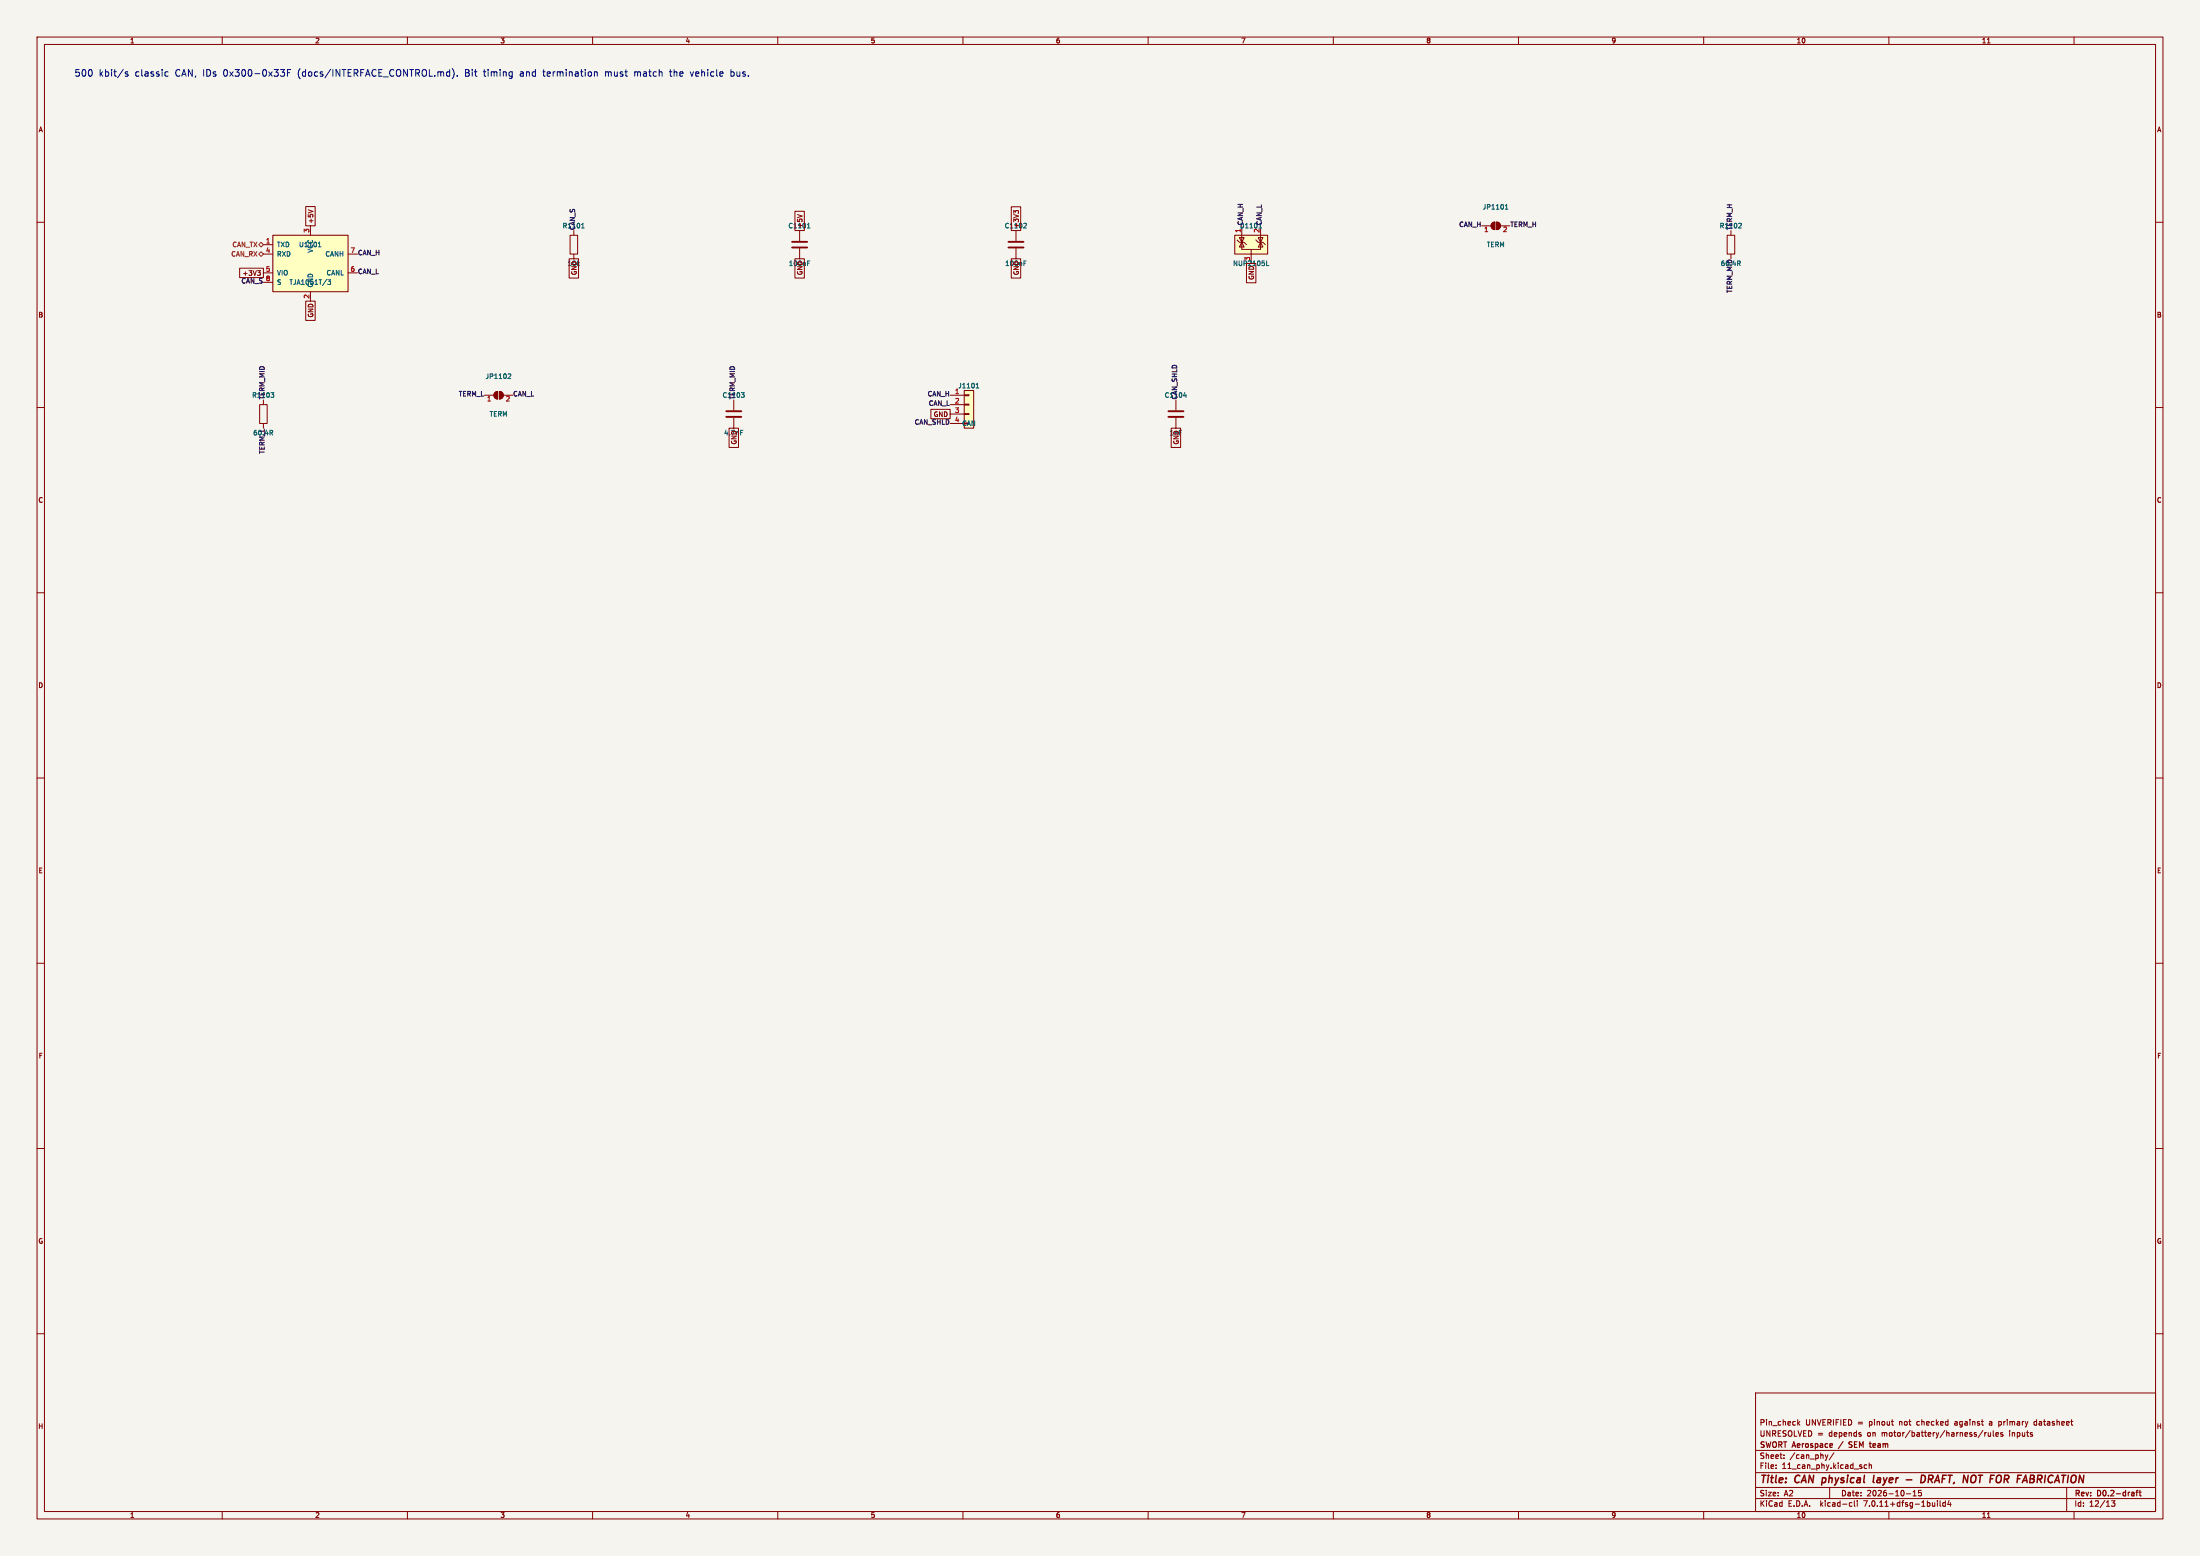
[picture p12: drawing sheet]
<svg xmlns="http://www.w3.org/2000/svg" width="594mm" height="420mm" viewBox="0 0 594 420" stroke-linecap="round" stroke-linejoin="round" font-family="sans-serif">
<path d="M0 0h594v420h-594z" fill="#f5f4ef" stroke="#f5f4ef" stroke-width=".27"/>
<g fill="none" stroke="#840000" stroke-width=".27">
<path d="M10 10h574v400h-574zM12 12h570v396h-570zM60 10v2M110 10v2M160 10v2M210 10v2M260 10v2M310 10v2M360 10v2M410 10v2M460 10v2M510 10v2"/>
<path d="M536.6 11.6h.7M560 10v2M10 60h2M82.5 55.8h2.6v5.2h-2.6zM83.2 56.6l1.3 .5M214.6 57h2.6v5.2h-2.6zM215.3 57.9l1.3 .4M273 55.8h2.6v6.4h-2.6zM274.2 57.2l-.5-.4v.8M274.2 57.1l.2-.3 .6 .3M404.1 59.9a1.02 1.02 0 0 1 1 1.1 1.02 1.02 0 0 1-1 1zM582 60h2"/>
<path d="M64.7 72.4h6.4v2.5h-6.4zM69.5 73.1h.8l-.4 .4M70.1 73.5l.2 .3-.2 .5M71.1 66h2.6M71.1 68.6h2.6M71.1 73.7h2.6M71.1 76.2h2.6M73.7 63.5h20.3v15.2h-20.3zM83.8 61v2.5M83.8 78.7v2.6M94 68.6h2.5M94 73.7h2.5"/>
<path d="M153.7 69.9h2.5v5.2h-2.5zM153.9 63.5h2.1v5.1h-2.1zM154.9 62.2v1.3M154.9 68.6v1.3M214.6 69.9h2.6v5.2h-2.6zM215.9 62.2v2.8M215.9 67.1v2.8M273 69.9h2.6v5.2h-2.6zM274.3 62.2v2.8M274.3 67.1v2.8M333.4 63.5h8.9v5.1h-8.9zM334 64.8l.6 .6h1.3l.6 .6"/>
<path d="M335.3 65.4v1.9h5.1v-1.9M335.3 65.4l.6 1.3h-1.3zM335.3 64.8v.6l.6-1.3h-1.3l.7 1.3M335.3 61v4.4M336.5 71.1h2.6v5.2h-2.6zM337.8 67.3v3.8M339.1 64.8l.6 .6h1.3l.6 .6M339.7 64.1h1.3l-.6 1.3zM340.4 65.4l.6 1.3h-1.3zM340.4 61v4.4M400 61h2.6M402.9 60.3l.7-.4v2.1a1.02 1.02 0 0 1-.9-.6 1.02 1.02 0 0 1 .2-1.1z"/>
<path d="M405.1 61h2.6M466.3 63.5h2.1v5.1h-2.1zM467.4 62.2v1.3M467.4 68.6v1.3M82.5 81.3h2.6v5.2h-2.6zM10 110h2M70.1 109.2h2v5.1h-2zM71.1 108v1.2M71.1 114.3v1.3M130.8 106.7h2.5M133.7 105.9l.7-.2v2a1.02 1.02 0 0 1-1-.7 1.02 1.02 0 0 1 .3-1.1zM134.9 105.7a1.02 1.02 0 0 1 1 1 1.02 1.02 0 0 1-1 1z"/>
<path d="M135.9 106.7h2.5M196.8 115.6h2.6v5.2h-2.6zM198.1 108v2.7M198.1 112.8v2.8M251.3 110.5h5.2v2.5h-5.2zM256.5 106.7h3.8M256.5 109.2h3.8M256.5 111.8h3.8M256.5 114.3h3.8M260.3 111.6h1.3v.3h-1.3zM260.3 109.1h1.3v.2h-1.3zM260.3 106.6h1.3v.2h-1.3z"/>
<path d="M260.3 105.4h2.6v10.2h-2.6zM316.2 115.6h2.6v5.2h-2.6zM317.5 108v2.7M317.5 112.8v2.8M582 110h2M10 160h2M582 160h2M10 210h2M582 210h2M10 260h2M582 260h2M10 310h2"/>
<path d="M582 310h2M10 360h2M474 376h108v32h-108zM582 360h2M474 397.5h108M474 391.5h108M479.5 396.2v.2M479.5 395.4v.2M481.7 393.5v.2M481.7 392.7v.2M485.4 383.2v1.5M485.5 384.1l.5 .6"/>
<path d="M486 383.7l-.6 .5M492.8 392.7l.4 1M493.2 393.7l-.2 .3M493.5 392.7l-.3 1M495.2 392.1l-1.3 1.9M502.5 387.2v.4M504 395.4h-.4l-.3 .3 .2 .6h.5M504.7 395.5l.5-.1 .1 1M504.7 394.9v1.5M510.7 383.7h.5M511.1 384.7h.1M535.4 386.1l-1.3 1.9"/>
<path d="M535.9 386.7v1M536.3 386.7l-.4 .3M536.8 386.7l.1 .9 .6-.1M537.2 384.2v.4M537.5 386.7v1M538.2 386.2v1.3l.2 .2M538.9 387.2l.7-.2-.1-.3h-.4l-.2 .2 .1 .7h.5M539.7 384.6l.4 .1M539.7 383.7v1.5M540.1 383.7h-.4M540.7 386.7h-.3l-.2 .2v.2l.5 .1v.4h-.5M549.7 383.7l-.5 .3v.5l.5 .2"/>
<path d="M60 408v2M110 408v2M160 408v2M210 408v2M260 408v2M310 408v2M360 408v2M410 408v2M460 408v2M474 404.5h108M474 401.5h108M494 401.5v3"/>
<path d="M499.6 405.6h.4M500 406.5l-.4 .1M500.7 405.1v1.3l.2 .2M501.5 405.1v.1M501.5 405.6v1M510 408v2M514.7 403.2h1.2M516.5 403.8h.9M516.5 402.7l.5-.4v1.5M518.7 402.3h-.7v.7l.7-.1v.7l-.2 .2-.5-.2M523.1 405.1v.1M523.1 405.6v1"/>
<path d="M523.8 405.1v1.3l.2 .2M525.2 405.6h-.4l-.3 .3 .2 .6h.5M525.2 405.1v1.5M526.2 405l-.3 1.1h.9M526.6 405.6v1M536.6 409.6h.7M558 401.5v6.5M560 408v2M570.1 405.1h.9l-.5 .5 .5 .2v.6l-.3 .2-.6-.2"/>
</g>
<path d="M497.6 389.1l-1.3 1.9M499.2 390.6h.7M500.1 389.2h-.6l-.3 .3 .1 .3 .6 .2M506.2 389.7l-.5 .2 .1 .7 .4 .1M506.4 390l-.7 .2M576.7 402.8h.6M577.3 402.3l-.4 .2v1.3M577.6 402.8h.5M577.8 402.3v1.3l.3 .2" fill="none" stroke="#840000" stroke-width=".3"/>
<path d="M506 398.2l-.2 1.7 .2 .3M514.7 399.4h1.5M518.8 398.2a1 1 0 0 1 1.1 .7 1 1 0 0 1-.5 1.2l-.8 .1zM520.7 399.2h.8M521.6 398.2h-.8l-.2 2M532.7 398.2h.4l.4 .3M533.4 399.5l-.1 .4-.4 .3M549.1 399.2l.1 .3-.1 .5M549.1 398.3l.2 .3-.2 .4" fill="none" stroke="#840000" stroke-width=".4"/>
<path d="M213.9 66.8h4M213.9 65.3h4M272.3 66.8h4.1M272.3 65.3h4.1M196.1 112.5h4.1M196.1 111h4.1M315.5 112.5h4M315.5 111h4" fill="none" stroke="#840000" stroke-width=".51"/>
<g fill="none" stroke="#006464" stroke-width=".27">
<path d="M406.4 56.5h.8M406.4 55.6l.4-.4v1.3M85.9 66.6h.8M86.1 65.7l.2-.4v1.3M88.5 75.5h.8l-.5 .5 .4 .1v.6h-.7M157 61.5h.8M157.1 60.6l.3-.3v1.2M218 61.5h.7M218 71h.5M218 70.4h.7M218.1 60.6l.2-.3v1.2M276.5 71h.4"/>
<path d="M276.5 70.4h.6M276.9 60.3l.2 .2v.3l-.8 .7h.8M340.3 60.3v1.2M342 71.7h.6M469.4 71.1l.5 .6M469.7 70.5v.5M469.9 60.3l.3 .2-.1 .3-.7 .7h.8M73.1 106h.8l-.4 .5M73.2 116.8l.4 .6M73.5 116.2v.6M73.7 106.5l.2 .2-.2 .6M137.4 100.9l.4 .1 .1 .3-.8 .9h.8"/>
<path d="M200 116.1h.6M200.1 106h.8l-.4 .5M200.7 106.5l.2 .2-.2 .6M263.6 104.7h.7M263.7 103.8l.2-.4v1.3M319.6 106.8h.8M320.2 106.4v.9"/>
</g>
<g fill="#ffffc2" stroke="#ffffc2" stroke-width=".27">
<path d="M333.4 63.5h8.9v5.1h-8.9z"/>
<path d="M260.3 105.4h2.6v10.2h-2.6z"/>
<path d="M73.7 63.5h20.3v15.2h-20.3z"/>
</g>
<g fill="#840000" stroke="#840000" stroke-width=".27">
<path d="M133.7 105.9l.7-.2v2a1.02 1.02 0 0 1-1-.7 1.02 1.02 0 0 1 .3-1.1z"/>
<path d="M134.9 105.7a1.02 1.02 0 0 1 1 1 1.02 1.02 0 0 1-1 1z"/>
<path d="M402.9 60.3l.7-.4v2.1a1.02 1.02 0 0 1-.9-.6 1.02 1.02 0 0 1 .2-1.1z"/>
<path d="M404.1 59.9a1.02 1.02 0 0 1 1 1.1 1.02 1.02 0 0 1-1 1z"/>
</g>
<path d="M69.8 68.6l.7-.7 .6 .7-.6 .6zM70.5 65.4l.6 .6-.6 .7-.7-.7z" fill="none" stroke="#725600" stroke-width=".27"/>
<g fill="none" stroke="#0000c2" stroke-width=".27">
<path d="M33.3 18.7l-1.5 2.3M34.5 19.5l-.4-.1-.3 .2 .1 .3 .6 .2v.4h-.7M44.7 19.5h.7M75.7 18.8h1.1l-.6 .7 .6 .1v.8l-.3 .2-.7-.1M77.6 19.6h.6M78.5 18.8h-.9v1.8M122.1 18.5a2.06 2.06 0 0 1 0 2.8M160.5 19.5l.3-.1 .4 .1 .1 1.1M160.5 19.4v1.2M180.7 19.4h.7M186.4 19.4l.4 1.2M197.4 18.8v1.8"/>
<path d="M197.9 19.4l-.5 .1M44.7 20.5h.7M123.5 20.4v.2M197.4 20.5l.5 .1"/>
</g>
<g font-size="2.8" fill="#840000">
<text x="475" y="400.9">Title:</text>
<text x="484.7" y="400.9">CAN physical</text>
<text x="507.4" y="400.9">layer</text>
<text x="521.9" y="400.9">DRAFT,</text>
<text x="534.1" y="400.9">NOT FOR</text>
<text x="550.3" y="400.9">FABRICATION</text>
</g>
<g font-size="2.5" fill="#0000c2">
<text x="20" y="20.9">500</text>
<text x="26.6" y="20.9">kbit/s</text>
<text x="36.4" y="20.9">classic</text>
<text x="47.3" y="20.9">CAN, IDs</text>
<text x="60.4" y="20.9">0x300-0x33F</text>
<text x="80.6" y="20.9">(docs/INTERFACE_CONTROL.md).</text>
<text x="125.9" y="20.9">Bit</text>
<text x="131" y="20.9">timing</text>
<text x="140.9" y="20.9">and</text>
<text x="147.2" y="20.9">termination</text>
<text x="164" y="20.9">must</text>
<text x="172" y="20.9">match</text>
<text x="181.7" y="20.9">the</text>
<text x="187.4" y="20.9">vehicle</text>
<text x="198.3" y="20.9">bus.</text>
</g>
<g font-size="2.1" fill="#840000">
<text x="475" y="388">UNRESOLVED =</text>
<text x="475" y="385">Pin_check</text>
<text x="487.4" y="385">UNVERIFIED</text>
<text x="493.8" y="388">depends</text>
<text x="501.6" y="385">=</text>
<text x="504.3" y="388">on</text>
<text x="504.8" y="385">pinout</text>
<text x="508.3" y="388">motor/battery/harness/rules</text>
<text x="513.1" y="385">not</text>
<text x="517.9" y="385">checked</text>
<text x="528.3" y="385">against</text>
<text x="537.8" y="385">a</text>
<text x="540.5" y="385">primary</text>
<text x="542.9" y="388">inputs</text>
<text x="550.2" y="385">datasheet</text>
<text x="475" y="394">Sheet:</text>
<text x="475" y="391.2">SWORT Aerospace</text>
<text x="483.2" y="394">/can_phy/</text>
<text x="500.5" y="391.2">SEM</text>
<text x="506.8" y="391.2">team</text>
<text x="475" y="396.7">File:</text>
<text x="481.1" y="396.7">11_can_phy.kicad_sch</text>
<text x="475" y="406.9">KiCad</text>
<text x="475" y="404.1">Size:</text>
<text x="481.7" y="404.1">A2</text>
<text x="482.7" y="406.9">E.D.A.</text>
<text x="491.6" y="406.9">kicad-cli</text>
<text x="497" y="404.1">Date:</text>
<text x="503.5" y="406.9">7.0.11+dfsg-1build4</text>
<text x="504" y="404.1">2026-10-15</text>
<text x="560" y="404.3">Rev:</text>
<text x="560" y="406.9">Id:</text>
<text x="564.1" y="406.9">12/13</text>
<text x="566.4" y="404.3">D0.2-draft</text>
</g>
<g font-size="1.8" fill="#840000">
<text x="35" y="11.9">1</text>
<text x="85" y="11.9">2</text>
<text x="135" y="11.9">3</text>
<text x="185" y="11.9">4</text>
<text x="235" y="11.9">5</text>
<text x="285" y="11.9">6</text>
<text x="335" y="11.9">7</text>
<text x="385" y="11.9">8</text>
<text x="435" y="11.9">9</text>
<text x="485" y="11.9">10</text>
<text x="535" y="11.9">11</text>
<text x="10.3" y="35.9">A</text>
<text x="582.3" y="35.9">A</text>
<text x="84.8" y="60.5" transform="rotate(-90 84.8 60.5)">+5V</text>
<text x="216.9" y="61.8" transform="rotate(-90 216.9 61.8)">+5V</text>
<text x="275.3" y="61.8" transform="rotate(-90 275.3 61.8)">+3V3</text>
<text x="153.1" y="72">10k</text>
<text x="155.9" y="74.4" transform="rotate(-90 155.9 74.4)">GND</text>
<text x="216.9" y="74.4" transform="rotate(-90 216.9 74.4)">GND</text>
<text x="275.3" y="74.4" transform="rotate(-90 275.3 74.4)">GND</text>
<text x="338.8" y="75.7" transform="rotate(-90 338.8 75.7)">GND</text>
<text x="10.3" y="85.9">B</text>
<text x="84.8" y="85.8" transform="rotate(-90 84.8 85.8)">GND</text>
<text x="582.3" y="85.9">B</text>
<text x="315.7" y="117.7">1nF</text>
<text x="199.1" y="120.1" transform="rotate(-90 199.1 120.1)">GND</text>
<text x="318.5" y="120.1" transform="rotate(-90 318.5 120.1)">GND</text>
<text x="10.3" y="135.9">C</text>
<text x="582.3" y="135.9">C</text>
<text x="10.3" y="185.9">D</text>
<text x="582.3" y="185.9">D</text>
<text x="10.3" y="235.9">E</text>
<text x="582.3" y="235.9">E</text>
<text x="10.3" y="285.9">F</text>
<text x="582.3" y="285.9">F</text>
<text x="10.3" y="335.9">G</text>
<text x="582.3" y="335.9">G</text>
<text x="10.2" y="385.9">H</text>
<text x="582.2" y="385.9">H</text>
<text x="35" y="409.9">1</text>
<text x="85" y="409.9">2</text>
<text x="135" y="409.9">3</text>
<text x="185" y="409.9">4</text>
<text x="235" y="409.9">5</text>
<text x="285" y="409.9">6</text>
<text x="335" y="409.9">7</text>
<text x="385" y="409.9">8</text>
<text x="435" y="409.9">9</text>
<text x="485" y="409.9">10</text>
<text x="535" y="409.9">11</text>
</g>
<g font-size="1.8" fill="#006464">
<text x="400.2" y="56.7">JP1101</text>
<text x="212.7" y="61.8">C1101</text>
<text x="271.2" y="61.8">C1102</text>
<text x="340.1" y="62.9" transform="rotate(-90 340.1 62.9)">2</text>
<text x="74.7" y="66.9">TXD</text>
<text x="74.7" y="69.4">RXD</text>
<text x="80.6" y="66.9">U1101</text>
<text x="84.7" y="68.3" transform="rotate(-90 84.7 68.3)">VCC</text>
<text x="87.7" y="69.4">CANH</text>
<text x="212.9" y="72">100nF</text>
<text x="271.3" y="72">100nF</text>
<text x="332.8" y="72">NUP2105L</text>
<text x="337.6" y="70.6" transform="rotate(-90 337.6 70.6)">3</text>
<text x="401.3" y="66.9">TERM</text>
<text x="74.7" y="74.5">VIO</text>
<text x="74.7" y="77.1">S</text>
<text x="78" y="77.1">TJA1051T/3</text>
<text x="84.7" y="77.7" transform="rotate(-90 84.7 77.7)">GND</text>
<text x="88" y="74.5">CANL</text>
<text x="131" y="102.5">JP1102</text>
<text x="258.6" y="105">J1101</text>
<text x="132.1" y="112.6">TERM</text>
<text x="195.4" y="117.7">4.7nF</text>
<text x="259.7" y="115.2">CAN</text>
</g>
<g font-size="1.8" fill="#a90000">
<text x="71.7" y="65.8">1</text>
<text x="83.6" y="62.9" transform="rotate(-90 83.6 62.9)">3</text>
<text x="335" y="62.9" transform="rotate(-90 335 62.9)">1</text>
<text x="400.6" y="62.9">1</text>
<text x="405.7" y="62.9">2</text>
<text x="71.7" y="68.3">4</text>
<text x="94.5" y="68.3">7</text>
<text x="71.7" y="73.4">5</text>
<text x="71.7" y="75.9">8</text>
<text x="94.5" y="73.4">6</text>
<text x="83.6" y="80.7" transform="rotate(-90 83.6 80.7)">2</text>
<text x="257.7" y="106.4">1</text>
<text x="131.4" y="108.7">1</text>
<text x="136.5" y="108.7">2</text>
<text x="257.7" y="109">2</text>
<text x="257.7" y="111.5">3</text>
<text x="257.7" y="114">4</text>
</g>
<g font-size="1.8" fill="#0f0f0f">
<text x="151.8" y="61.8">R1101</text>
<text x="155.5" y="62.2" transform="rotate(-90 155.5 62.2)">CAN_S</text>
<text x="334.7" y="61.8">D1101</text>
<text x="335.8" y="61" transform="rotate(-90 335.8 61)">CAN_H</text>
<text x="340.9" y="61" transform="rotate(-90 340.9 61)">CAN_L</text>
<text x="393.9" y="61.5">CAN_H</text>
<text x="407.7" y="61.5">TERM_H</text>
<text x="464.2" y="61.8">R1102</text>
<text x="467.9" y="62.2" transform="rotate(-90 467.9 62.2)">TERM_H</text>
<text x="96.5" y="69.1">CAN_H</text>
<text x="464.5" y="72">60.4R</text>
<text x="65.1" y="76.7">CAN_S</text>
<text x="65.4" y="74.6">+3V3</text>
<text x="96.5" y="74.2">CAN_L</text>
<text x="467.9" y="79.2" transform="rotate(-90 467.9 79.2)">TERM_MID</text>
<text x="68" y="107.5">R1103</text>
<text x="71.6" y="108" transform="rotate(-90 71.6 108)">TERM_MID</text>
<text x="123.8" y="107.2">TERM_L</text>
<text x="138.4" y="107.2">CAN_L</text>
<text x="195" y="107.5">C1103</text>
<text x="198.6" y="108" transform="rotate(-90 198.6 108)">TERM_MID</text>
<text x="250.3" y="107.2">CAN_H</text>
<text x="314.3" y="107.5">C1104</text>
<text x="318" y="108" transform="rotate(-90 318 108)">CAN_SHLD</text>
<text x="250.7" y="109.7">CAN_L</text>
<text x="252" y="112.7">GND</text>
<text x="68.3" y="117.7">60.4R</text>
<text x="246.8" y="114.8">CAN_SHLD</text>
<text x="71.6" y="122.6" transform="rotate(-90 71.6 122.6)">TERM_L</text>
</g>
<g font-size="1.8" fill="#725600">
<text x="62.3" y="69.4">CAN_RX</text>
<text x="62.6" y="66.9">CAN_TX</text>
</g>
</svg>
